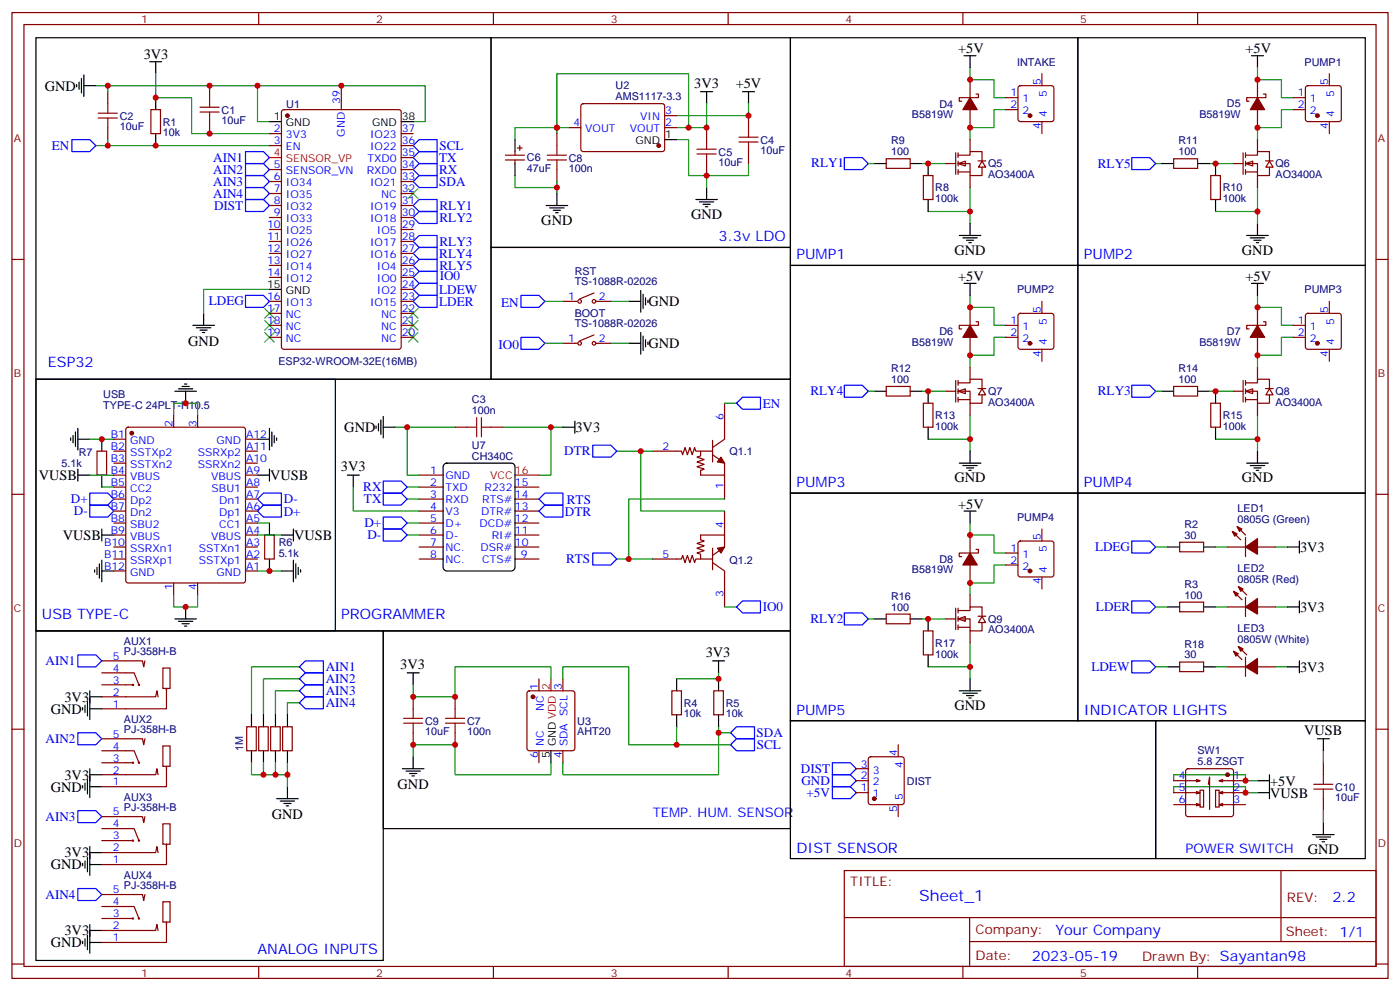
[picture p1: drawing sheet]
<svg xmlns="http://www.w3.org/2000/svg" width="412mm" height="292mm" viewBox="0 0 412 292" stroke-linecap="round" stroke-linejoin="round" font-family="sans-serif">
<g fill="none" stroke="#870000" stroke-width=".35">
<path d="M3.5 3.7h405.4v284.3h-405.4zM7.1 7.2h398.2v277.3h-398.2zM76.2 3.7v3.5M145.3 3.7v3.5M214.5 3.7v3.5M283.6 3.7v3.5M352.8 3.7v3.5M31.7 27v3.5M31.7 37.6v3.5M44.4 32.3h2.9v7h-2.9zM61.7 25.2v3.6M61.7 35.8v3.5"/>
<path d="M167.6 37.6h3.5M171.3 30.7l.5-.2 23.6 .1 .4 .6-.1 13-.6 .4h-23.6l-.4-.7v-12.7zM195.8 37.6h3.5M195.8 34h3.5M208.1 37.6v3.5M220.5 34v3.6M285.8 23.5v5.3M285.8 32.3v5.3M287.5 27.7h.7v1.1h-5.6v1h.7M370.4 23.5v5.3M370.4 32.3v5.3M372.2 27.7h.7v1.1h-5.7v1h.7"/>
<path d="M208.1 48.2v3.5M220.5 44.6v3.6M261.1 46.7h7v2.9h-7zM272 51.7h2.8v7h-2.8zM345.7 46.7h7.1v2.9h-7.1zM356.7 51.7h2.8v7h-2.8zM3.5 76.4h3.6M405.3 76.4h3.6M285.8 90.5v5.3M285.8 99.3v5.3M287.5 94.7h.7v1.1h-5.6v1h.7M370.4 90.5v5.3"/>
<path d="M370.4 99.3v5.3M372.2 94.7h.7v1.1h-5.7v1h.7M261.1 113.8h7v2.8h-7zM272 118.7h2.8v7.1h-2.8zM345.7 113.8h7.1v2.8h-7.1zM356.7 118.7h2.8v7.1h-2.8zM123.5 139.9h7M134.1 125.8h3.5M144.6 125.8h3.6M3.5 145.5h3.6M123.5 143.4h7M123.5 146.9h7"/>
<path d="M123.5 150.5h7M123.5 154h7M123.5 157.5h7M151.7 143.4h7M151.7 146.9h7M151.7 150.5h7M151.7 154h7M151.7 157.5h7M285.8 157.5v5.3M405.3 145.5h3.6M123.5 161h7M123.5 164.6h7"/>
<path d="M151.7 161h7M151.7 164.6h7M285.8 166.3v5.3M287.5 161.7h.7v1.1h-5.6v1.1h.7M261.1 180.8h7v2.8h-7zM272 185.7h2.8v7.1h-2.8zM3.5 214.7h3.6M405.3 214.7h3.6M248.7 256.3h156.6v28.2h-156.6zM377.3 256.3v20.9M248.7 270.1h156.5M285.6 277.2h119.6"/>
<path d="M285.6 270.1v14.2M3.5 283.8h3.6M76.2 284.5v3.5M145.3 284.5v3.5M214.5 284.5v3.5M283.6 284.5v3.5M352.8 284.5v3.5M405.3 283.8h3.6"/>
</g>
<g fill="none" stroke="#00f" stroke-width=".35">
<path d="M21.2 41.1h5.3l1.7 1.8-1.7 1.7h-5.3zM72.3 55.2h5.3l1.8 1.8-1.8 1.7h-5.3zM72.3 51.7h5.3l1.8 1.7-1.8 1.8h-5.3zM72.3 48.2h5.3l1.8 1.7-1.8 1.8h-5.3zM72.3 44.6h5.3l1.8 1.8-1.8 1.8h-5.3zM72.3 58.7h5.3l1.8 1.8-1.8 1.8h-5.3zM121.7 49.9l1.8-1.7h5.3v3.5h-5.3zM121.7 46.4l1.8-1.8h5.3v3.6h-5.3zM121.7 42.9l1.8-1.8h5.3v3.5h-5.3zM121.7 53.4l1.8-1.7h5.3v3.5h-5.3zM248.7 46.4h5.3l1.8 1.8-1.8 1.7h-5.3zM333.4 46.4h5.3l1.7 1.8-1.7 1.7h-5.3z"/>
<path d="M121.7 64l1.8-1.7h5.3v3.5h-5.3zM121.7 71.1l1.8-1.8h5.3v3.5h-5.3zM121.7 74.6l1.8-1.8h5.3v3.6h-5.3zM121.7 78.1l1.8-1.7h5.3v3.5h-5.3zM121.7 60.5l1.8-1.8h5.3v3.6h-5.3zM72.3 87h5.3l1.8 1.7-1.8 1.8h-5.3zM121.7 81.7l1.8-1.8h5.3v3.5h-5.3zM153.5 87h5.2l1.8 1.7-1.8 1.8h-5.2zM153.5 99.3h5.2l1.8 1.8-1.8 1.7h-5.2zM248.7 113.4h5.3l1.8 1.8-1.8 1.7h-5.3zM333.4 113.4h5.3l1.7 1.8-1.7 1.7h-5.3zM112.9 155.8h5.3l1.7 1.7-1.7 1.8h-5.3z"/>
<path d="M112.9 152.2h5.3l1.7 1.8-1.7 1.8h-5.3zM112.9 145.2h5.3l1.7 1.7-1.7 1.8h-5.3zM112.9 141.6h5.3l1.7 1.8-1.7 1.8h-5.3zM248.7 180.4h5.3l1.8 1.8-1.8 1.8h-5.3zM215.2 219.3l1.8-1.8h5.2v3.5h-5.2zM215.2 215.7l1.8-1.7h5.2v3.5h-5.2z"/>
</g>
<g fill="none" stroke="#000" stroke-width=".35">
<path d="M10.6 11.1h134v100.6h-134zM44.1 18.2h3.5M45.9 18.2v3.5M144.6 11.1h88.2v61.7h-88.2zM232.8 11.1h84.7v67h-84.7zM284 16.4h3.5M285.8 16.4v3.5M317.5 11.1h84.7v67h-84.7zM368.7 16.4h3.5M370.4 16.4v3.5M22.6 24.9v.7M23.3 24.2v2.1"/>
<path d="M24 23.1v4.2M24.7 25.2h3.5M24.7 22v6.4M45.9 28.8v3.5M45.9 39.3v3.6M206.4 27h3.5M208.1 27v3.5M218.7 27h3.5M220.5 27v3.5M195.8 41.1h3.5M205 58.7h6.3M206 59.4h4.3"/>
<path d="M208.1 55.2v3.5M257.5 48.2h3.6M268.1 48.2h3.5M273.4 48.2v3.5M273.4 58.7v3.6M342.2 48.2h3.5M352.8 48.2h3.5M358.1 48.2v3.5M358.1 58.7v3.6M144.6 72.8h88.2v38.9h-88.2zM207.1 60.1h2.1M207.8 60.9h.7"/>
<path d="M232.8 78.1h84.7v67.1h-84.7zM282.6 69.3h6.3M283.6 70h4.3M284.7 70.7h2.1M285.4 71.4h.7M285.8 65.8v3.5M317.5 78.1h84.7v67.1h-84.7zM367.2 69.3h6.4M368.3 70h4.2M369.4 70.7h2.1M370.1 71.4h.7M370.4 65.8v3.5"/>
<path d="M56.8 95.8h6.3M57.9 96.5h4.2M58.9 97.2h2.1M59.6 97.9h.7M60 92.3v3.5M185.2 88.7h3.5M188.7 85.5v6.4M188.7 97.9v6.3M189.4 86.6v4.2M189.4 99v4.2M190.1 87.7v2.1M190.9 88.4v.7"/>
<path d="M284 83.4h3.5M285.8 83.4v3.6M368.7 83.4h3.5M370.4 83.4v3.6M10.6 111.7h222.2v74h-222.2zM10.6 111.7h88.2v74h-88.2zM185.2 101.1h3.5M190.1 100v2.1M190.9 100.7v.7M257.5 115.2h3.6M268.1 115.2h3.5M273.4 115.2v3.5"/>
<path d="M342.2 115.2h3.5M352.8 115.2h3.5M358.1 115.2v3.5M110.8 125.4v.7M111.5 124.7v2.1M112.2 123.6v4.3M112.9 125.8h3.5M112.9 122.6v6.3M130.8 136.8l.8-.5h19l.9 .5 .2 .6v29.6l-.5 .9-.6 .2h-19l-.9-.5-.2-.6v-29.6zM165.8 125.8h3.5M169.3 124v3.5M273.4 125.8v3.5"/>
<path d="M282.6 136.3h6.3M283.6 137.1h4.3M284.7 137.8h2.1M285.4 138.5h.7M285.8 132.8v3.5M358.1 125.8v3.5M367.2 136.3h6.4M368.3 137.1h4.2M369.4 137.8h2.1M370.1 138.5h.7M370.4 132.8v3.5M232.8 145.2h84.7v67h-84.7z"/>
<path d="M284 150.5h3.5M285.8 150.5v3.5M317.5 145.2h84.7v67h-84.7zM257.5 182.2h3.6M268.1 182.2h3.5M273.4 182.2v3.5M273.4 192.8v3.5M285.8 199.8v3.6M282.6 203.4h6.3M283.6 204.1h4.3M284.7 204.8h2.1M285.4 205.5h.7"/>
<path d="M340.4 212.2h61.8v40.6h-61.8z"/>
</g>
<g fill="none" stroke="#008700" stroke-width=".35">
<path d="M285.8 19.9v3.6h7v5.3h3.5M370.4 19.9v3.6h7.1v5.3h3.5M28.2 25.2h3.5M31.7 27v-1.8h44.1v10.6h3.6M45.9 21.7v7.1h10.5v10.5h23M75.8 25.2h49.4v10.6h-3.5M202.8 37.6v-15.9h-38.8v17.6M208.1 30.5v7.1h-8.8M220.5 30.5v3.5h-21.2M296.3 32.3h-3.5v5.3h-7v3.5M381 32.3h-3.5v5.3h-7.1v3.5M28.2 42.9h3.5"/>
<path d="M31.7 41.1v1.8h47.7M199.3 41.1h3.5v10.6h17.7v-3.5M208.1 51.7v3.5M255.8 48.2h1.7M271.6 48.2h7.1M285.8 55.2v7.1h-12.4M340.4 48.2h1.8M356.3 48.2h7.1M370.4 55.2v7.1h-12.3M285.8 62.3v3.5M370.4 62.3v3.5M79.4 85.2h-19.4v7.1"/>
<path d="M285.8 87v3.5h7v5.3h3.5M296.3 99.3h-3.5v5.3h-7v3.5M370.4 87v3.5h7.1v5.3h3.5M381 99.3h-3.5v5.3h-7.1v3.5M255.8 115.2h1.7M271.6 115.2h7.1M340.4 115.2h1.8M356.3 115.2h7.1M116.4 125.8h3.5M134.1 125.8h-14.2v14.1h3.6M148.2 125.8h17.6M162.3 125.8v14.1h-3.6"/>
<path d="M285.8 122.2v7.1h-12.4M285.8 129.3v3.5M370.4 122.2v7.1h-12.3M370.4 129.3v3.5M119.9 143.4h3.6M119.9 146.9h3.6M119.9 154h3.6M119.9 157.5h3.6M285.8 154v3.5h7v5.3h3.5M296.3 166.3h-3.5v5.3h-7v3.6M255.8 182.2h1.7M271.6 182.2h7.1"/>
<path d="M285.8 189.3v7h-12.4M285.8 196.3v3.5"/>
</g>
<g fill="none" stroke="#3c3" stroke-width=".35">
<path d="M120.3 55.6l2.8 2.8M123.1 55.6l-2.8 2.8M78 90.8l2.8 2.9M78 94.4l2.8 2.8M78 97.9l2.8 2.8M80.8 90.8l-2.8 2.9M80.8 94.4l-2.8 2.8M80.8 97.9l-2.8 2.8M120.3 97.9l2.8 2.8M120.3 94.4l2.8 2.8M120.3 90.8l2.8 2.9M123.1 97.9l-2.8 2.8"/>
<path d="M123.1 94.4l-2.8 2.8M123.1 90.8l-2.8 2.9"/>
</g>
<g fill="none" stroke="#a10000" stroke-width=".35">
<path d="M28.9 34.7h5.7M28.9 33.3h5.7M31.7 30.5v2.8M31.7 34.7v2.9M58.9 33h5.7M58.9 31.6h5.7M61.7 28.8v2.8M61.7 33v2.8M220.5 37.6v2.8M205.3 43.9h5.7M205.3 45.3h5.7M208.1 41.1v2.8"/>
<path d="M208.1 45.3v2.9M217.7 40.4h5.6M217.7 41.8h5.6M220.5 41.8v2.8M137.6 125.8h2.8M140.4 122.9v5.7M141.8 122.9v5.7M141.8 125.8h2.8"/>
</g>
<path d="M151.7 139.9h7" fill="none" stroke="#f00" stroke-width=".35"/>
<g fill="#870000" stroke="#870000" stroke-width=".35">
<path d="M285.8 28.8l2.1 3.5h-4.3z"/>
<path d="M370.4 28.8l2.1 3.5h-4.2z"/>
<path d="M285.8 95.8l2.1 3.5h-4.3z"/>
<path d="M370.4 95.8l2.1 3.5h-4.2z"/>
<path d="M285.8 162.8l2.1 3.5h-4.3z"/>
<circle cx="194" cy="42.9" r=".53"/>
</g>
<path d="M282.2 48.2l2.1-.8v1.5z" fill="#fff" stroke="#870000" stroke-width=".35"/>
<path d="M278.7 48.2h2.8M281.5 45v6.3M282.2 45.7h3.6v-1.1h3.5v2.8M282.2 48.2h3.6v3.5h3.5v-2.5M282.2 50.6h3.6M282.2 45v1.4M282.2 47.4v1.5M282.2 49.9v1.4M285.8 41.1v3.5M285.8 51.7v3.5M288.1 47.4h2.3M289.3 47.4l1 1.8h-2.1z" fill="none" stroke="#870000" stroke-width=".35"/>
<path d="M366.9 48.2l2.1-.8v1.5z" fill="#fff" stroke="#870000" stroke-width=".35"/>
<path d="M363.4 48.2h2.8M366.2 45v6.3M366.9 45.7h3.5v-1.1h3.5v2.8M366.9 48.2h3.5v3.5h3.5v-2.5M366.9 50.6h3.5M366.9 45v1.4M366.9 47.4v1.5M366.9 49.9v1.4M370.4 41.1v3.5M370.4 51.7v3.5M372.8 47.4h2.2M373.9 47.4l1.1 1.8h-2.1z" fill="none" stroke="#870000" stroke-width=".35"/>
<path d="M282.2 115.2l2.1-.7v1.4z" fill="#fff" stroke="#870000" stroke-width=".35"/>
<path d="M278.7 115.2h2.8M281.5 112v6.4M282.2 112.7h3.6v-1h3.5v2.8M282.2 115.2h3.6v3.5h3.5v-2.5M282.2 117.7h3.6M282.2 112v1.4M282.2 114.5v1.4M282.2 116.9v1.5M285.8 108.1v3.6M285.8 118.7v3.5M288.1 114.4h2.3M289.3 114.5l1 1.7h-2.1z" fill="none" stroke="#870000" stroke-width=".35"/>
<path d="M366.9 115.2l2.1-.7v1.4z" fill="#fff" stroke="#870000" stroke-width=".35"/>
<path d="M363.4 115.2h2.8M366.2 112v6.4M366.9 112.7h3.5v-1h3.5v2.8M366.9 115.2h3.5v3.5h3.5v-2.5M366.9 117.7h3.5M366.9 112v1.4M366.9 114.5v1.4M366.9 116.9v1.5M370.4 108.1v3.6M370.4 118.7v3.5M372.8 114.4h2.2M373.9 114.5l1.1 1.7h-2.1z" fill="none" stroke="#870000" stroke-width=".35"/>
<path d="M282.2 182.2l2.1-.7v1.4z" fill="#fff" stroke="#870000" stroke-width=".35"/>
<g fill="none" stroke="#870000" stroke-width=".35">
<path d="M79.4 39.3h3.5M83.1 32.5l.5-.2h33.9l.6 .4 .1 69.4-.5 .7h-34.1l-.6-.4-.1-69.4zM100.5 25.2v7.1M118.2 39.3h3.5M164 39.3v3.6M296.3 28.8h3.6M296.3 32.3h3.6M300.1 25.4l.5-.2h9.1l.5 .2 .2 .5v9.2l-.2 .5-.5 .2h-9.1l-.5-.2-.2-.5v-9.2zM306.9 21.7v3.5M306.9 35.8v3.5M381 28.8h3.5M381 32.3h3.5"/>
<path d="M384.8 25.4l.4-.2h9.2l.5 .2 .2 .5v9.2l-.2 .5-.5 .2h-9.2l-.5-.2-.2-.5v-9.2zM391.6 21.7v3.5M391.6 35.8v3.5M79.4 42.9h3.5M79.4 49.9h3.5M79.4 53.4h3.5M79.4 57h3.5M118.2 42.9h3.5M118.2 46.4h3.5M118.2 49.9h3.5M118.2 53.4h3.5M118.2 57h3.5"/>
<path d="M148.9 45.7h5.6M148.9 47.1h5.6M151.7 44.6v1.1M151.7 47.1v1.1M152.4 43.6h1.4M153.1 42.9v1.4M164 49.9v3.5M79.4 60.5h3.5M79.4 64h3.5M79.4 67.6h3.5M79.4 71.1h3.5M79.4 74.6h3.5"/>
<path d="M79.4 78.1h3.5M118.2 60.5h3.5M118.2 64h3.5M118.2 67.6h3.5M118.2 71.1h3.5M118.2 74.6h3.5M118.2 78.1h3.5M79.4 95.8h3.5M79.4 99.3h3.5M79.4 81.7h3.5M79.4 88.7h3.5M79.4 92.3h3.5"/>
<path d="M118.2 95.8h3.5M118.2 99.3h3.5M118.2 81.7h3.5M118.2 85.2h3.5M118.2 88.7h3.5M118.2 92.3h3.5M165.8 88.7h4.2M175 86.3l-4.3 1.7M175 98.6l-4.3 1.8M175.7 88.7h4.2M296.3 95.8h3.6M296.3 99.3h3.6"/>
<path d="M300.1 92.5l.5-.2h9.1l.5 .2 .2 .5v9.1l-.2 .5-.5 .2h-9.1l-.5-.2-.2-.5v-9.1zM306.9 88.7v3.6M381 95.8h3.5M381 99.3h3.5M384.8 92.5l.4-.2h9.2l.5 .2 .2 .5v9.1l-.2 .5-.5 .2h-9.2l-.5-.2-.2-.5v-9.1zM391.6 88.7v3.6M165.8 101.1h4.2M175.7 101.1h4.2M213.4 118.7v10.6l-3.5 2.5M306.9 102.8v3.6M391.6 102.8v3.6M28.6 132.8h2.8v7.1h-2.8z"/>
<path d="M33.5 132.8h3.5M33.5 129.3h3.5M33.5 136.3h3.5M33.5 139.9h3.5M37.3 126l.4-.2h33.9l.5 .2 .2 .5v44.4l-.2 .5-.5 .2h-33.9l-.5-.2-.2-.5v-44.4zM51.2 122.2v3.6M58.2 122.2v3.6M72.3 132.8h3.5M72.3 129.3h3.5M72.3 136.3h3.5M72.3 139.9h3.5M192.3 132.8h8.4l.4 1.1 .7-2.1 .7 2.1 .7-2.1 .7 2.1 .7-2.1 .4 1h4.9"/>
<path d="M206.4 132.8v1.4l-1.1 .4 2.1 .7-2.1 .7 2.1 .7-2.1 .7 2.1 .7-1 .4v1.4h7v-3.6l-3.5-2.4M209.9 129.6v6.4M213.4 139.9v7M33.5 143.4h3.5M33.5 146.9h3.5M33.5 150.5h3.5M33.5 154h3.5M33.5 157.5h3.5M72.3 143.4h3.5M72.3 146.9h3.5M72.3 150.5h3.5M72.3 154h3.5"/>
<path d="M72.3 157.5h3.5M78 157.5h2.8v7.1h-2.8zM213.4 150.5v7M300.1 159.5l.5-.2h9.1l.5 .2 .2 .5v9.2l-.2 .5-.5 .2h-9.1l-.5-.3-.2-.4v-9.2zM306.9 155.8v3.5M347.5 159.6h7v2.9h-7zM363 156.5l2.5 2.4M364.4 155l2.5 2.5M366.9 158.2v5.7M33.5 164.6h3.5M33.5 161h3.5M33.5 168.1h3.5"/>
<path d="M51.2 171.6v3.6M58.2 171.6v3.6M72.3 164.6h3.5M72.3 161h3.5M72.3 168.1h3.5M192.3 164.6h8.4l.4-1.1 .7 2.1 .7-2.1 .7 2.1 .7-2.1 .7 2.1 .4-1h4.9M209.9 165.6l3.5 2.5v10.6M209.9 163.5l3.5-2.5v-3.5h-7v1.4l1 .4-2.1 .7 2.1 .7-2.1 .7 2.1 .7-2.1 .7 1.1 .4v1.4M209.9 161.4v6.3M281.5 179v6.4M282.2 179.7h3.6v-1h3.5v2.8M282.2 179v1.4"/>
<path d="M285.8 175.2v3.5M296.3 162.8h3.6M296.3 166.3h3.6M306.9 169.9v3.5M347.5 177.3h7v2.8h-7zM361.6 161h5.3M361.6 178.7h5.3M363.4 174.1l2.4 2.5M364.8 172.7l2.4 2.5M366.9 175.9v5.6M370.4 161h5.3M370.4 178.7h5.3"/>
<path d="M30 198.1h9.5l1.4 3.5M30 194.6h12l.3 1.7 .4-1.7M48 196.7h2.1v6h-2.1zM158.7 199.8v3.6M165.8 199.8v3.6M278.7 182.2h2.8M282.2 182.2h3.6v3.5h3.5v-2.4M282.2 184.7h3.6M282.2 181.5v1.4M282.2 184v1.4M285.8 185.7v3.6M288.1 181.4h2.3"/>
<path d="M289.3 181.5l1 1.8h-2.1zM347.5 194.9h7v2.8h-7zM361.6 196.3h5.3M363.4 191.7l2.4 2.5M364.8 190.3l2.4 2.5M366.9 193.5v5.6M370.4 196.3h5.3M30 201.6h9.2M30 205.1h15.9l.3-1.7 .4 1.7M30 217.5h12l.3 1.8 .4-1.8M48 219.6h2.1v6h-2.1zM49 203.4v-.7v6h-19"/>
<path d="M72.7 214h2.8v7h-2.8zM76.2 214h2.8v7h-2.8zM79.7 214h2.8v7h-2.8zM83.3 214h2.8v7h-2.8zM121.7 205.1v3.6M121.7 215.7v3.6M134.1 205.1v3.6M134.1 215.7v3.6M155.5 203.6l.4-.2h12.7l.5 .2 .2 .5v16.2l-.2 .5-.5 .2h-12.7l-.5-.2-.2-.5v-16.2zM197.9 203.4h2.8v7h-2.8zM210.3 203.4h2.8v7h-2.8zM264.6 219.3v3.5"/>
<path d="M30 221h9.5l1.4 3.5M30 224.5h9.2M30 228.1h15.9l.3-1.8 .4 1.8M49 226.3v-.7v6h-19M158.7 221v3.5M165.8 221v3.5M252.2 233.4h3.6M252.2 229.8h3.6M252.2 226.3h3.6M256 223l.5-.2h9.1l.5 .2 .2 .5v12.7l-.2 .5-.5 .2h-9.1l-.5-.2-.2-.5v-12.7zM264.6 236.9v3.5M345.7 229.8h7.8l-1.1 .4"/>
<path d="M345.7 233.4h7.8l-1.1 .3M345.7 236.9h7.8l-1.1 .3M349.5 226.5l.5-.2h12.7l.5 .2 .2 .5v12.7l-.3 .5-.4 .2h-12.7l-.5-.2-.3-.5v-12.7zM352.4 229.5l1.1 .3M352.4 233l1.1 .4M352.4 236.5l1.1 .4M353.5 232.7h1v4.9h-1zM356 230.9l.3-2.1v9.5M358.1 232.7h1v4.9h-1zM360.2 229.5l-1.1 .3M360.2 233l-1.1 .4M360.2 236.5l-1.1 .4"/>
<path d="M366.9 229.8h-7.8l1.1 .4M366.9 233.4h-7.8l1.1 .3M366.9 236.9h-7.8l1.1 .3M389.8 224.5v3.6M389.8 235.1v3.6M30 243.9h9.5l1.4 3.6M30 247.5h9.2M30 251h15.9l.3-1.8 .4 1.8M30 240.4h12l.3 1.8 .4-1.8M48 242.5h2.1v6h-2.1zM49 249.2v-.7v6h-19M30 266.9h9.5l1.4 3.5"/>
<path d="M30 270.4h9.2M30 273.9h15.9l.3-1.7 .4 1.7M30 263.3h12l.3 1.8 .4-1.8M48 265.5h2.1v6h-2.1zM49 272.2v-.7v6h-19"/>
<circle cx="170.7" cy="88.7" r=".53"/>
<circle cx="175" cy="88.7" r=".53"/>
<circle cx="170.7" cy="101.1" r=".53"/>
<circle cx="175" cy="101.1" r=".53"/>
<circle cx="39.2" cy="201.6" r=".18"/>
<circle cx="40.9" cy="201.6" r=".18"/>
<circle cx="39.2" cy="224.5" r=".18"/>
<circle cx="40.9" cy="224.5" r=".18"/>
<circle cx="39.2" cy="247.5" r=".18"/>
<circle cx="40.9" cy="247.5" r=".18"/>
<circle cx="39.2" cy="270.4" r=".18"/>
<circle cx="40.9" cy="270.4" r=".18"/>
</g>
<g fill="#870000" stroke="#870000" stroke-width=".35">
<path d="M211.3 161.4l2.1-.4-1 1.8z"/>
<path d="M212.4 134.6l1 1.7-2.1-.3z"/>
<path d="M363 156.5l1.4 .7-.7 .7z"/>
<path d="M364.4 155l1.4 .8-.7 .7z"/>
<path d="M366.9 161l3.5-2.4v4.6z"/>
<path d="M363.4 174.1l1.4 .7-.7 .7z"/>
<path d="M364.8 172.7l1.4 .7-.7 .7z"/>
<path d="M366.9 178.7l3.5-2.5v4.6z"/>
<path d="M363.4 191.7l1.4 .7-.7 .7z"/>
<path d="M364.8 190.3l1.4 .7-.7 .7z"/>
<path d="M366.9 196.3l3.5-2.4v4.5z"/>
<circle cx="303.4" cy="34" r=".53"/>
<circle cx="388.1" cy="34" r=".53"/>
<circle cx="303.4" cy="101.1" r=".53"/>
<circle cx="388.1" cy="101.1" r=".53"/>
<circle cx="303.4" cy="168.1" r=".53"/>
<circle cx="257.5" cy="235.1" r=".53"/>
<circle cx="361.6" cy="228.1" r=".53"/>
<circle cx="38.8" cy="127.5" r=".53"/>
<circle cx="84.7" cy="34" r=".53"/>
<circle cx="157" cy="205.1" r=".53"/>
</g>
<g fill="none" stroke="#000" stroke-width=".35">
<path d="M79.4 35.8h3.5M118.2 35.8h3.5M151.7 41.1v3.5M151.7 48.2v3.5M164 57v3.5M160.9 60.5h6.3M161.9 61.2h4.3M163 61.9h2.1M163.7 62.6h.7M79.4 85.2h3.5M51.5 115.2h6.4M52.6 114.5h4.2"/>
<path d="M53.6 113.8h2.1M54.3 113.1h.7M54.7 115.2v3.5M20.8 128.9v.7M21.5 128.2v2.2M22.2 127.2v4.2M22.9 139.9h3.6M22.9 126.1v6.4M22.9 138.1v3.5M22.9 129.3h3.6M30 129.3v3.5M30 139.9v3.5"/>
<path d="M75.8 139.9h3.6M75.8 129.3h3.6M79.4 126.1v6.4M79.4 138.1v3.5M80.1 127.2v4.2M80.8 128.2v2.2M81.5 128.9v.7M102.3 139.9h3.5M104.1 139.9v3.5M30 155.8v3.5M30 157.5h3.5M79.4 154v3.5"/>
<path d="M82.9 157.5h3.5M86.4 155.8v3.5M382.8 159.3v3.5M27.9 167.7v.8M28.6 167v2.2M29.3 166v4.2M30 164.9v6.4M30 168.1h3.5M54.7 178.7v3.5M79.4 164.6v3.5M82.9 168.1h3.5M86.4 164.9v6.4"/>
<path d="M87.1 166v4.2M87.8 167v2.2M88.5 167.7v.8M344 161h3.5M344 178.7h3.5M354.5 161h3.6M354.5 178.7h3.6M379.2 161h3.6M379.2 178.7h3.6M382.8 176.9v3.5M10.6 185.7h102.3v97.1h-102.3zM51.5 182.2h6.4"/>
<path d="M52.6 182.9h4.2M53.6 183.6h2.1M54.3 184.3h.7M112.9 185.7h119.9v58.2h-119.9zM119.9 198.1h3.6M121.7 198.1v3.5M199.3 199.8v3.6M209.9 194.6h3.5M211.7 194.6v3.5M211.7 199.8v3.6M344 196.3h3.5M354.5 196.3h3.6"/>
<path d="M379.2 196.3h3.6M382.8 194.6v3.5M24.3 208.3v.7M25 207.6v2.1M25.8 206.6v4.2M26.5 208.7h3.5M26.5 203.4v8.4M26.5 205.1h3.5M74.1 210.4v3.6M77.6 210.4v3.6M81.1 210.4v3.6M84.7 210.4v3.6"/>
<path d="M199.3 210.4v3.6M211.7 210.4v3.6M232.8 212.2h107.6v40.6h-107.6zM388.1 217.5h3.5M389.8 217.5v3.5M24.3 231.2v.8M25 230.5v2.2M25.8 229.5v4.2M26.5 226.3v8.5M26.5 228.1h3.5M26.5 231.6h3.5M74.1 221v3.5"/>
<path d="M77.6 221v3.5M81.1 221v3.5M81.5 235.1h6.3M82.5 235.8h4.3M83.6 236.5h2.1M84.3 237.2h.7M84.7 221v3.5M84.7 231.6v3.5M118.5 226.3h6.4M119.6 227h4.2M120.6 227.7h2.2M121.4 228.4h.7"/>
<path d="M121.7 222.8v3.5M162.3 221v3.5M370.4 229.8h3.5M370.4 233.4h3.5M373.9 228.1v7M24.3 254.2v.7M25 253.5v2.1M25.8 252.4v4.2M26.5 249.2v8.5M26.5 251h3.5M26.5 254.5h3.5M386.6 245.7h6.4"/>
<path d="M387.7 246.4h4.2M388.8 247.1h2.1M389.5 247.8h.7M389.8 242.2v3.5M24.3 277.1v.7M25 276.4v2.1M25.8 275.3v4.3M26.5 272.2v8.4M26.5 273.9h3.5M26.5 277.5h3.5"/>
</g>
<g fill="none" stroke="#008700" stroke-width=".35">
<path d="M167.6 37.6h-15.9v3.5M151.7 51.7v3.5h12.3v-1.8M164 55.2v1.8M160.5 88.7h5.3M179.9 88.7h5.3M160.5 101.1h5.3M179.9 101.1h5.3M213.4 118.7h3.6M26.5 129.3h7M26.5 139.9h7M51.2 122.2v-3.5h7v3.5M181.7 132.8h7"/>
<path d="M192.3 132.8h-3.6v17.7h24.7M30 143.4h3.5M75.8 157.5h7.1M75.8 154h3.6M104.1 143.4v7.1h19.4M213.4 146.9h-28.2v17.7h7.1M51.2 175.2v3.5h7v-3.5M75.8 168.1h7.1M181.7 164.6h3.5M213.4 178.7h3.6M340.4 178.7h3.6M340.4 161h3.6"/>
<path d="M358.1 178.7h3.5M358.1 161h3.5M375.7 178.7h3.5M375.7 161h3.5M88.2 196.3h-14.1v14.1M88.2 199.8h-10.6v10.6M162.3 199.8v-3.5h-28.2v8.8h-12.4v-3.5M165.8 199.8v-3.5h19.4v23h14.1M211.7 198.1v1.7h-12.4M340.4 196.3h3.6M358.1 196.3h3.5M375.7 196.3h3.5"/>
<path d="M88.2 203.4h-7.1v7M88.2 206.9h-3.5v3.5M199.3 214v5.3h15.9M211.7 214v1.7M215.2 215.7h-3.5v12.4h-45.9v-3.6M74.1 224.5v3.6h3.5v-3.6M81.1 224.5v3.6h-3.5M84.7 224.5v3.6h-3.6M84.7 228.1v3.5M121.7 222.8v-3.5h12.4v8.8h28.2v-3.6M345.7 229.8v-1.7h21.2v1.7h3.5M345.7 233.4v-1.8h21.2v1.8h3.5"/>
<path d="M389.8 221v3.5M389.8 238.7v3.5"/>
</g>
<g fill="none" stroke="#a10000" stroke-width=".35">
<path d="M161.2 45.7h5.7M161.2 47.1h5.7M164 42.9v2.8M164 47.1v2.8M118.9 211.5h5.6M118.9 212.9h5.6M121.7 208.7v2.8M121.7 212.9v2.8M131.2 211.5h5.7M131.2 212.9h5.7M134.1 208.7v2.8M134.1 212.9v2.8"/>
<path d="M387 230.9h5.6M387 232.3h5.6M389.8 228.1v2.8M389.8 232.3v2.8"/>
</g>
<g fill="none" stroke="#00f" stroke-width=".35">
<path d="M121.7 85.2l1.8-1.8h5.3v3.6h-5.3zM123.5 87h5.3v3.5h-5.3l-1.8-1.8zM217 118.7l1.7-1.8h5.3v3.6h-5.3zM174.6 131.1h5.3l1.8 1.7-1.8 1.8h-5.3zM26.5 145.2h5.2l1.8 1.7-1.8 1.8h-5.2zM26.5 148.7h5.2l1.8 1.8-1.8 1.7h-5.2zM75.8 150.5l1.8-1.8h5.3v3.5h-5.3zM75.8 146.9l1.8-1.7h5.3v3.5h-5.3zM158.7 146.9l1.8-1.7h5.3v3.5h-5.3zM158.7 150.5l1.8-1.8h5.3v3.5h-5.3zM333.4 159.3h5.3l1.7 1.7-1.7 1.8h-5.3zM174.6 162.8h5.3l1.8 1.8-1.8 1.7h-5.3z"/>
<path d="M217 178.7l1.7-1.8h5.3v3.5h-5.3zM333.4 176.9h5.3l1.7 1.8-1.7 1.7h-5.3zM22.9 192.8h5.3l1.8 1.8-1.8 1.7h-5.3zM88.2 196.3l1.8-1.7h5.2v3.5h-5.2zM88.2 199.8l1.8-1.7h5.2v3.5h-5.2zM333.4 194.6h5.3l1.7 1.7-1.7 1.8h-5.3zM22.9 215.7h5.3l1.8 1.8-1.8 1.8h-5.3zM88.2 203.4l1.8-1.8h5.2v3.5h-5.2zM88.2 206.9l1.8-1.8h5.2v3.6h-5.2zM22.9 238.7h5.3l1.8 1.7-1.8 1.8h-5.3zM245.2 231.6h5.3l1.7 1.8-1.7 1.7h-5.3zM245.2 228.1h5.3l1.7 1.7-1.7 1.8h-5.3z"/>
<path d="M245.2 224.5h5.3l1.7 1.8-1.7 1.8h-5.3zM22.9 261.6h5.3l1.8 1.7-1.8 1.8h-5.3z"/>
</g>
<path d="M79.4 46.4h3.5M162.3 199.8v3.6" fill="none" stroke="#f00" stroke-width=".35"/>
<g fill="#c00">
<circle cx="75.8" cy="25.2" r=".88"/>
<circle cx="61.7" cy="25.2" r=".88"/>
<circle cx="61.7" cy="39.3" r=".88"/>
<circle cx="31.8" cy="42.9" r=".88"/>
<circle cx="31.8" cy="25.2" r=".88"/>
<circle cx="162.3" cy="125.8" r=".88"/>
<circle cx="202.8" cy="37.6" r=".88"/>
<circle cx="220.5" cy="34" r=".88"/>
<circle cx="208.1" cy="37.6" r=".88"/>
<circle cx="208.1" cy="51.7" r=".88"/>
<circle cx="119.9" cy="125.8" r=".88"/>
<circle cx="285.8" cy="62.3" r=".88"/>
<circle cx="45.9" cy="42.9" r=".88"/>
<circle cx="45.9" cy="28.8" r=".88"/>
<circle cx="285.8" cy="37.6" r=".88"/>
<circle cx="285.8" cy="23.5" r=".88"/>
<circle cx="273.4" cy="48.2" r=".88"/>
<circle cx="358.1" cy="48.2" r=".88"/>
<circle cx="370.4" cy="23.5" r=".88"/>
<circle cx="370.4" cy="37.6" r=".88"/>
<circle cx="370.4" cy="62.3" r=".88"/>
<circle cx="285.8" cy="129.3" r=".88"/>
<circle cx="285.8" cy="104.6" r=".88"/>
<circle cx="285.8" cy="90.5" r=".88"/>
<circle cx="273.4" cy="115.2" r=".88"/>
<circle cx="370.4" cy="129.3" r=".88"/>
<circle cx="370.4" cy="104.6" r=".88"/>
<circle cx="370.4" cy="90.5" r=".88"/>
<circle cx="358.1" cy="115.2" r=".88"/>
<circle cx="285.8" cy="196.3" r=".88"/>
<circle cx="285.8" cy="171.6" r=".88"/>
<circle cx="285.8" cy="157.5" r=".88"/>
<circle cx="273.4" cy="182.2" r=".88"/>
<circle cx="164" cy="37.6" r=".88"/>
<circle cx="121.7" cy="219.3" r=".88"/>
<circle cx="121.7" cy="205.1" r=".88"/>
<circle cx="188.7" cy="132.8" r=".88"/>
<circle cx="185.2" cy="164.6" r=".88"/>
<circle cx="164" cy="55.2" r=".88"/>
<circle cx="366.9" cy="229.8" r=".88"/>
<circle cx="366.9" cy="233.4" r=".88"/>
<circle cx="30" cy="129.3" r=".88"/>
<circle cx="79.4" cy="168.1" r=".88"/>
<circle cx="77.6" cy="228.1" r=".88"/>
<circle cx="81.1" cy="228.1" r=".88"/>
<circle cx="84.7" cy="228.1" r=".88"/>
<circle cx="54.7" cy="118.7" r=".88"/>
<circle cx="54.7" cy="178.7" r=".88"/>
<circle cx="100.5" cy="25.2" r=".88"/>
<circle cx="211.7" cy="199.8" r=".88"/>
<circle cx="134.1" cy="205.1" r=".88"/>
<circle cx="134.1" cy="219.3" r=".88"/>
<circle cx="199.3" cy="219.3" r=".88"/>
<circle cx="211.7" cy="215.7" r=".88"/>
</g>
<text font-size="4.6" fill="#00f" x="270.8" y="265.3">Sheet_1</text>
<g font-size="4.2">
<text x="42.3" y="17.5">3V3</text>
<text x="282.2" y="15.7">+5V</text>
<text x="366.9" y="15.7">+5V</text>
<text x="13.2" y="26.7">GND</text>
<text x="204.5" y="25.9">3V3</text>
<text x="216.7" y="25.9">+5V</text>
<text x="203.6" y="64.4">GND</text>
<text x="159.5" y="66.1">GND</text>
<text x="281.2" y="75">GND</text>
<text x="365.8" y="75">GND</text>
<text x="282.2" y="82.7">+5V</text>
<text x="366.9" y="82.7">+5V</text>
<text x="191" y="90.2">GND</text>
<text x="55.4" y="101.9">GND</text>
<text x="191" y="102.5">GND</text>
<text x="101.4" y="127.2">GND</text>
<text x="169.5" y="127.2">3V3</text>
<text x="11.5" y="141.3">VUSB</text>
<text x="79.6" y="141.3">VUSB</text>
<text x="100.4" y="138.8">3V3</text>
<text x="281.2" y="142">GND</text>
<text x="365.8" y="142">GND</text>
<text x="282.2" y="149.8">+5V</text>
<text x="18.5" y="159">VUSB</text>
<text x="86.6" y="159">VUSB</text>
<text x="382.9" y="162.5">3V3</text>
<text x="382.9" y="180.1">3V3</text>
<text x="117.9" y="197">3V3</text>
<text x="207.9" y="193.5">3V3</text>
<text x="382.9" y="197.8">3V3</text>
<text x="19" y="206.6">3V3</text>
<text x="281.2" y="209">GND</text>
<text x="15" y="210.1">GND</text>
<text x="384.2" y="216.4">VUSB</text>
<text x="15" y="233">GND</text>
<text x="19" y="229.5">3V3</text>
<text x="117.1" y="232.4">GND</text>
<text x="374.1" y="231.3">+5V</text>
<text x="374.1" y="234.8">VUSB</text>
<text x="80.1" y="241.2">GND</text>
<text x="385.2" y="251.4">GND</text>
<text x="15" y="256">GND</text>
<text x="19" y="252.4">3V3</text>
<text x="19" y="275.4">3V3</text>
<text x="15" y="278.9">GND</text>
</g>
<g font-size="4.2" fill="#00f">
<text x="211.7" y="71.1">3.3v LDO</text>
<text x="234.6" y="76.4">PUMP1</text>
<text x="319.3" y="76.4">PUMP2</text>
<text x="14.1" y="108.1">ESP32</text>
<text x="234.6" y="143.4">PUMP3</text>
<text x="319.3" y="143.4">PUMP4</text>
<text x="12.3" y="182.2">USB TYPE-C</text>
<text x="100.5" y="182.2">PROGRAMMER</text>
<text x="234.6" y="210.4">PUMP5</text>
<text x="319.3" y="210.4">INDICATOR LIGHTS</text>
<text x="234.6" y="251">DIST SENSOR</text>
<text x="392.5" y="265.6">2.2</text>
<text x="310.9" y="275.1">Your Company</text>
<text x="75.8" y="281">ANALOG INPUTS</text>
<text x="304" y="282.9">2023-05-19</text>
</g>
<g font-size="3.9" fill="#00f">
<text x="15.3" y="44.1">EN</text>
<text x="62.8" y="47.6">AIN1</text>
<text x="129.4" y="47.6">TX</text>
<text x="129.4" y="44.1">SCL</text>
<text x="62.8" y="51.2">AIN2</text>
<text x="129.4" y="51.1">RX</text>
<text x="239" y="49.3">RLY1</text>
<text x="323.4" y="49.4">RLY5</text>
<text x="62.8" y="58.2">AIN4</text>
<text x="62.8" y="54.7">AIN3</text>
<text x="129.4" y="54.7">SDA</text>
<text x="63" y="61.8">DIST</text>
<text x="129.5" y="65.3">RLY2</text>
<text x="129.5" y="61.8">RLY1</text>
<text x="129.4" y="75.8">RLY4</text>
<text x="129.5" y="72.3">RLY3</text>
<text x="129.5" y="79.4">RLY5</text>
<text x="129.5" y="82.5">IO0</text>
<text x="61.5" y="89.9">LDEG</text>
<text x="129.4" y="86.6">LDEW</text>
<text x="129.4" y="90">LDER</text>
<text x="147.6" y="90.3">EN</text>
<text x="146.8" y="102.8">IO0</text>
<text x="238.7" y="116.4">RLY4</text>
<text x="323.4" y="116.4">RLY3</text>
<text x="224.7" y="120.1">EN</text>
<text x="166.2" y="134.1">DTR</text>
<text x="20.9" y="148.1">D+</text>
<text x="83.6" y="148.2">D-</text>
<text x="107" y="144.7">RX</text>
<text x="107.2" y="148.2">TX</text>
<text x="167" y="148.4">RTS</text>
<text x="21.8" y="151.7">D-</text>
<text x="83.6" y="151.8">D+</text>
<text x="107.3" y="155.2">D+</text>
<text x="166.4" y="151.8">DTR</text>
<text x="108.2" y="158.8">D-</text>
<text x="166.8" y="165.7">RTS</text>
<text x="322.6" y="162.2">LDEG</text>
<text x="224.7" y="179.9">IO0</text>
<text x="322.8" y="179.9">LDER</text>
<text x="238.7" y="183.5">RLY2</text>
<text x="13.4" y="195.8">AIN1</text>
<text x="96" y="197.6">AIN1</text>
<text x="321.5" y="197.6">LDEW</text>
<text x="96" y="201.1">AIN2</text>
<text x="96" y="204.7">AIN3</text>
<text x="96" y="208.2">AIN4</text>
<text x="13.4" y="218.7">AIN2</text>
<text x="222.8" y="216.9">SDA</text>
<text x="222.9" y="220.5">SCL</text>
<text x="235.9" y="227.5">DIST</text>
<text x="236.1" y="231.1">GND</text>
<text x="237.6" y="234.6">+5V</text>
<text x="13.4" y="241.7">AIN3</text>
<text x="192.3" y="240.4">TEMP. HUM. SENSOR</text>
<text x="349.2" y="251">POWER SWITCH</text>
<text x="13.4" y="264.6">AIN4</text>
</g>
<g font-size="3.9" fill="#800">
<text x="250.5" y="260.9">TITLE:</text>
<text x="379.1" y="265.6">REV:</text>
<text x="287.4" y="275.1">Company:</text>
<text x="378.7" y="275.7">Sheet: 1/1</text>
<text x="287.4" y="282.8">Date:</text>
<text x="336.4" y="282.8">Drawn By: Sayantan98</text>
</g>
<g font-size="3.2" fill="#800">
<text x="41.6" y="6.7">1</text>
<text x="110.8" y="6.7">2</text>
<text x="179.9" y="6.7">3</text>
<text x="249.1" y="6.7">4</text>
<text x="318.2" y="6.7">5</text>
<text x="4.1" y="41.8">A</text>
<text x="405.9" y="41.8">A</text>
<text x="4.1" y="110.9">B</text>
<text x="405.9" y="110.9">B</text>
<text x="4.1" y="180.1">C</text>
<text x="405.9" y="180.1">C</text>
<text x="4.1" y="249.2">D</text>
<text x="405.9" y="249.2">D</text>
<text x="41.6" y="287.5">1</text>
<text x="110.8" y="287.5">2</text>
<text x="179.9" y="287.5">3</text>
<text x="249.1" y="287.5">4</text>
<text x="318.2" y="287.5">5</text>
</g>
<g font-size="3.2" fill="#000080">
<text x="299.6" y="19.3">INTAKE</text>
<text x="384.3" y="19.3">PUMP1</text>
<text x="181.3" y="29.5">AMS1117-3.3</text>
<text x="181.3" y="26.3">U2</text>
<text x="35.3" y="35.2">C2</text>
<text x="65.3" y="33.4">C1</text>
<text x="84.3" y="31.7">U1</text>
<text x="268.6" y="34.8">B5819W</text>
<text x="276.7" y="31.7">D4</text>
<text x="353.3" y="34.8">B5819W</text>
<text x="361.4" y="31.6">D5</text>
<text x="35.3" y="38.4">10uF</text>
<text x="48" y="40.1">10k</text>
<text x="48" y="37">R1</text>
<text x="65.3" y="36.6">10uF</text>
<text x="155.2" y="47.5">C6</text>
<text x="167.6" y="47.6">C8</text>
<text x="211.7" y="45.8">C5</text>
<text x="224" y="45.4">10uF</text>
<text x="224" y="42.3">C4</text>
<text x="262.5" y="45.7">100</text>
<text x="262.5" y="42.5">R9</text>
<text x="347.1" y="45.7">100</text>
<text x="347.1" y="42.5">R11</text>
<text x="155.2" y="50.7">47uF</text>
<text x="167.6" y="50.7">100n</text>
<text x="211.7" y="48.9">10uF</text>
<text x="291.1" y="52.4">AO3400A</text>
<text x="291.1" y="49.2">Q5</text>
<text x="375.7" y="52.4">AO3400A</text>
<text x="375.7" y="49.2">Q6</text>
<text x="275.5" y="59.5">100k</text>
<text x="275.5" y="56.3">R8</text>
<text x="360.2" y="59.5">100k</text>
<text x="360.2" y="56.3">R10</text>
<text x="169.3" y="80.8">RST</text>
<text x="169.3" y="84">TS-1088R-02026</text>
<text x="299.6" y="86.3">PUMP2</text>
<text x="384.3" y="86.3">PUMP3</text>
<text x="169.3" y="93.2">BOOT</text>
<text x="169.3" y="96.4">TS-1088R-02026</text>
<text x="268.6" y="101.8">B5819W</text>
<text x="276.7" y="98.7">D6</text>
<text x="353.3" y="101.8">B5819W</text>
<text x="361.4" y="98.7">D7</text>
<text x="82" y="107.5">ESP32-WROOM-32E(16MB)</text>
<text x="262.5" y="112.7">100</text>
<text x="262.5" y="109.5">R12</text>
<text x="347.1" y="112.7">100</text>
<text x="347.1" y="109.5">R14</text>
<text x="30.4" y="117.2">USB</text>
<text x="139" y="118.7">C3</text>
<text x="291.1" y="119.4">AO3400A</text>
<text x="291.1" y="116.2">Q7</text>
<text x="375.7" y="119.4">AO3400A</text>
<text x="375.7" y="116.2">Q8</text>
<text x="30.4" y="120.5">TYPE-C 24PLT-H10.5</text>
<text x="139" y="121.9">100n</text>
<text x="275.5" y="123.4">R13</text>
<text x="360.2" y="123.4">R15</text>
<text x="275.5" y="126.6">100k</text>
<text x="360.2" y="126.6">100k</text>
<text x="18.1" y="137.5">5.1k</text>
<text x="23.2" y="134.2">R7</text>
<text x="139" y="135.3">CH340C</text>
<text x="139" y="132.1">U7</text>
<text x="214.8" y="134">Q1.1</text>
<text x="299.6" y="153.4">PUMP4</text>
<text x="348.9" y="155.4">R2</text>
<text x="364.5" y="154">0805G (Green)</text>
<text x="364.5" y="150.8">LED1</text>
<text x="82.1" y="160.7">R6</text>
<text x="348.9" y="158.6">30</text>
<text x="82.1" y="163.9">5.1k</text>
<text x="214.8" y="165.9">Q1.2</text>
<text x="276.7" y="165.7">D8</text>
<text x="268.6" y="168.8">B5819W</text>
<text x="348.9" y="173">R3</text>
<text x="364.5" y="171.6">0805R (Red)</text>
<text x="364.5" y="168.5">LED2</text>
<text x="262.5" y="179.7">100</text>
<text x="262.5" y="176.5">R16</text>
<text x="348.9" y="176.2">100</text>
<text x="291.1" y="183.3">Q9</text>
<text x="36.5" y="189.9">AUX1</text>
<text x="275.5" y="190.4">R17</text>
<text x="291.1" y="186.4">AO3400A</text>
<text x="348.9" y="190.7">R18</text>
<text x="364.5" y="189.3">0805W (White)</text>
<text x="364.5" y="186.1">LED3</text>
<text x="36.5" y="193">PJ-358H-B</text>
<text x="275.5" y="193.6">100k</text>
<text x="348.9" y="193.9">30</text>
<text x="201.4" y="208">R4</text>
<text x="213.8" y="208">R5</text>
<text x="36.5" y="215.9">PJ-358H-B</text>
<text x="36.5" y="212.8">AUX2</text>
<text x="125.2" y="213.3">C9</text>
<text x="137.6" y="213.3">C7</text>
<text x="170" y="213.4">U3</text>
<text x="201.4" y="211.2">10k</text>
<text x="213.8" y="211.2">10k</text>
<text x="71.7" y="221" transform="rotate(-90 71.7 221)">1M</text>
<text x="125.2" y="216.5">10uF</text>
<text x="137.6" y="216.5">100n</text>
<text x="170" y="216.5">AHT20</text>
<text x="352.7" y="225.2">5.8 ZSGT</text>
<text x="352.7" y="222">SW1</text>
<text x="267.2" y="231.1">DIST</text>
<text x="393.3" y="232.8">C10</text>
<text x="36.5" y="238.8">PJ-358H-B</text>
<text x="36.5" y="235.7">AUX3</text>
<text x="393.3" y="235.9">10uF</text>
<text x="36.5" y="261.8">PJ-358H-B</text>
<text x="36.5" y="258.6">AUX4</text>
</g>
<g font-size="3.2" fill="#00f">
<text x="297.7" y="28.4">1</text>
<text x="306.6" y="25" transform="rotate(-90 306.6 25)">5</text>
<text x="308.3" y="28.5" transform="rotate(-90 308.3 28.5)">5</text>
<text x="382.3" y="28.4">1</text>
<text x="391.2" y="25" transform="rotate(-90 391.2 25)">5</text>
<text x="393" y="28.5" transform="rotate(-90 393 28.5)">5</text>
<text x="100.2" y="30.5" transform="rotate(-90 100.2 30.5)">39</text>
<text x="188.6" y="35.5">VIN</text>
<text x="196" y="33.7">3</text>
<text x="297.7" y="31.9">2</text>
<text x="301.2" y="30.2">1</text>
<text x="301.2" y="33.7">2</text>
<text x="308.3" y="34.5" transform="rotate(-90 308.3 34.5)">4</text>
<text x="382.3" y="31.9">2</text>
<text x="385.8" y="30.2">1</text>
<text x="385.8" y="33.7">2</text>
<text x="393" y="34.5" transform="rotate(-90 393 34.5)">4</text>
<text x="80.7" y="39">2</text>
<text x="84.2" y="40.7">3V3</text>
<text x="101.6" y="40.3" transform="rotate(-90 101.6 40.3)">GND</text>
<text x="109" y="40.7">IO23</text>
<text x="118.4" y="39">37</text>
<text x="168.9" y="37.2">4</text>
<text x="172.4" y="39">VOUT</text>
<text x="185.5" y="39">VOUT</text>
<text x="196" y="37.2">2</text>
<text x="306.6" y="38" transform="rotate(-90 306.6 38)">4</text>
<text x="391.2" y="38" transform="rotate(-90 391.2 38)">4</text>
<text x="80.7" y="42.5">3</text>
<text x="84.2" y="44.3">EN</text>
<text x="108.3" y="47.8">TXD0</text>
<text x="109" y="44.3">IO22</text>
<text x="118.4" y="42.5">36</text>
<text x="118.4" y="46">35</text>
<text x="80.7" y="53.1">6</text>
<text x="80.7" y="49.6">5</text>
<text x="84.2" y="51.3">SENSOR_VN</text>
<text x="108" y="51.3">RXD0</text>
<text x="118.4" y="49.6">34</text>
<text x="118.4" y="53.1">33</text>
<text x="80.7" y="56.6">7</text>
<text x="84.2" y="58.4">IO35</text>
<text x="84.2" y="54.9">IO34</text>
<text x="109" y="54.9">IO21</text>
<text x="112.3" y="58.4">NC</text>
<text x="118.4" y="56.6">32</text>
<text x="80.7" y="63.7">9</text>
<text x="80.7" y="60.1">8</text>
<text x="84.2" y="65.4">IO33</text>
<text x="84.2" y="61.9">IO32</text>
<text x="109" y="61.9">IO19</text>
<text x="109" y="65.4">IO18</text>
<text x="118.4" y="60.1">31</text>
<text x="118.4" y="63.7">30</text>
<text x="78.7" y="70.7">11</text>
<text x="78.7" y="67.2">10</text>
<text x="84.2" y="69">IO25</text>
<text x="111" y="69">IO5</text>
<text x="118.4" y="67.2">29</text>
<text x="118.4" y="70.7">28</text>
<text x="78.7" y="77.8">13</text>
<text x="78.7" y="74.3">12</text>
<text x="84.2" y="76">IO27</text>
<text x="84.2" y="72.5">IO26</text>
<text x="109" y="72.5">IO17</text>
<text x="109" y="76">IO16</text>
<text x="118.4" y="74.3">27</text>
<text x="118.4" y="77.8">26</text>
<text x="78.7" y="81.3">14</text>
<text x="84.2" y="83.1">IO12</text>
<text x="84.2" y="79.6">IO14</text>
<text x="111" y="79.6">IO4</text>
<text x="111" y="83.1">IO0</text>
<text x="118.4" y="81.3">25</text>
<text x="78.7" y="88.4">16</text>
<text x="111" y="86.6">IO2</text>
<text x="118.4" y="84.8">24</text>
<text x="118.4" y="88.4">23</text>
<text x="167.3" y="88.4">1</text>
<text x="176.4" y="88.4">2</text>
<text x="78.7" y="95.4">18</text>
<text x="78.7" y="91.9">17</text>
<text x="84.2" y="93.7">NC</text>
<text x="84.2" y="90.1">IO13</text>
<text x="109" y="90.1">IO15</text>
<text x="112.3" y="93.7">NC</text>
<text x="118.4" y="91.9">22</text>
<text x="118.4" y="95.4">21</text>
<text x="297.7" y="95.4">1</text>
<text x="306.6" y="92.1" transform="rotate(-90 306.6 92.1)">5</text>
<text x="308.3" y="95.6" transform="rotate(-90 308.3 95.6)">5</text>
<text x="382.3" y="95.4">1</text>
<text x="391.2" y="92.1" transform="rotate(-90 391.2 92.1)">5</text>
<text x="393" y="95.6" transform="rotate(-90 393 95.6)">5</text>
<text x="78.7" y="99">19</text>
<text x="84.2" y="100.7">NC</text>
<text x="84.2" y="97.2">NC</text>
<text x="112.3" y="97.2">NC</text>
<text x="112.3" y="100.7">NC</text>
<text x="118.4" y="99">20</text>
<text x="167.3" y="100.7">1</text>
<text x="176.4" y="100.7">2</text>
<text x="297.7" y="99">2</text>
<text x="301.2" y="97.2">1</text>
<text x="301.2" y="100.7">2</text>
<text x="308.3" y="101.5" transform="rotate(-90 308.3 101.5)">4</text>
<text x="382.3" y="99">2</text>
<text x="385.8" y="97.2">1</text>
<text x="385.8" y="100.7">2</text>
<text x="393" y="101.5" transform="rotate(-90 393 101.5)">4</text>
<text x="306.6" y="105" transform="rotate(-90 306.6 105)">4</text>
<text x="391.2" y="105" transform="rotate(-90 391.2 105)">4</text>
<text x="50.8" y="125.8" transform="rotate(-90 50.8 125.8)">2</text>
<text x="57.9" y="125.8" transform="rotate(-90 57.9 125.8)">3</text>
<text x="213.1" y="123.6" transform="rotate(-90 213.1 123.6)">6</text>
<text x="32.7" y="128.9">B1</text>
<text x="38.3" y="130.7">GND</text>
<text x="63.7" y="130.7">GND</text>
<text x="72.5" y="128.9">A12</text>
<text x="32.7" y="132.5">B2</text>
<text x="32.7" y="136">B3</text>
<text x="38.3" y="134.2">SSTXp2</text>
<text x="38.3" y="137.8">SSTXn2</text>
<text x="58.3" y="137.8">SSRXn2</text>
<text x="58.3" y="134.2">SSRXp2</text>
<text x="72.5" y="136">A10</text>
<text x="72.5" y="132.5">A11</text>
<text x="195.2" y="132.5">2</text>
<text x="32.7" y="139.5">B4</text>
<text x="32.7" y="143.1">B5</text>
<text x="38.3" y="141.3">VBUS</text>
<text x="62.2" y="141.3">VBUS</text>
<text x="72.5" y="143.1">A8</text>
<text x="72.5" y="139.5">A9</text>
<text x="126.7" y="143.1">2</text>
<text x="126.7" y="139.5">1</text>
<text x="131.2" y="140.9">GND</text>
<text x="151.7" y="143.1">15</text>
<text x="32.7" y="146.6">B6</text>
<text x="38.3" y="144.8">CC2</text>
<text x="38.3" y="148.3">Dp2</text>
<text x="62.3" y="144.8">SBU1</text>
<text x="64.5" y="148.3">Dn1</text>
<text x="72.5" y="146.6">A7</text>
<text x="126.7" y="146.6">3</text>
<text x="131.2" y="148">RXD</text>
<text x="131.2" y="144.5">TXD</text>
<text x="142.1" y="148">RTS#</text>
<text x="142.7" y="144.5">R232</text>
<text x="151.7" y="146.6">14</text>
<text x="213.1" y="144" transform="rotate(-90 213.1 144)">1</text>
<text x="32.7" y="150.1">B7</text>
<text x="32.7" y="153.6">B8</text>
<text x="38.3" y="151.9">Dn2</text>
<text x="38.3" y="155.4">SBU2</text>
<text x="64.6" y="155.4">CC1</text>
<text x="64.6" y="151.9">Dp1</text>
<text x="72.5" y="153.6">A5</text>
<text x="72.5" y="150.1">A6</text>
<text x="126.7" y="153.6">5</text>
<text x="126.7" y="150.1">4</text>
<text x="131.2" y="155">D+</text>
<text x="131.2" y="151.5">V3</text>
<text x="141.3" y="155">DCD#</text>
<text x="141.8" y="151.5">DTR#</text>
<text x="151.7" y="150.1">13</text>
<text x="151.7" y="153.6">12</text>
<text x="213.1" y="155.4" transform="rotate(-90 213.1 155.4)">4</text>
<text x="30.7" y="160.7">B10</text>
<text x="32.7" y="157.2">B9</text>
<text x="38.3" y="158.9">VBUS</text>
<text x="62.2" y="158.9">VBUS</text>
<text x="72.5" y="160.7">A3</text>
<text x="72.5" y="157.2">A4</text>
<text x="126.7" y="160.7">7</text>
<text x="126.7" y="157.2">6</text>
<text x="131.2" y="158.6">D-</text>
<text x="144.9" y="158.6">RI#</text>
<text x="151.7" y="157.2">11</text>
<text x="151.7" y="160.7">10</text>
<text x="306.6" y="159.1" transform="rotate(-90 306.6 159.1)">5</text>
<text x="30.7" y="164.2">B11</text>
<text x="30.7" y="167.7">B12</text>
<text x="38.3" y="162.5">SSRXn1</text>
<text x="38.3" y="166">SSRXp1</text>
<text x="58.5" y="162.5">SSTXn1</text>
<text x="58.6" y="166">SSTXp1</text>
<text x="72.5" y="167.7">A1</text>
<text x="72.5" y="164.2">A2</text>
<text x="126.7" y="164.2">8</text>
<text x="131.2" y="165.6">NC.</text>
<text x="131.2" y="162.1">NC.</text>
<text x="141.6" y="162.1">DSR#</text>
<text x="142.1" y="165.6">CTS#</text>
<text x="153.5" y="164.2">9</text>
<text x="195.2" y="164.2">5</text>
<text x="297.7" y="162.5">1</text>
<text x="297.7" y="166">2</text>
<text x="301.2" y="164.2">1</text>
<text x="301.2" y="167.7">2</text>
<text x="308.3" y="162.6" transform="rotate(-90 308.3 162.6)">5</text>
<text x="38.3" y="169.5">GND</text>
<text x="50.8" y="173.6" transform="rotate(-90 50.8 173.6)">1</text>
<text x="57.9" y="173.6" transform="rotate(-90 57.9 173.6)">4</text>
<text x="63.7" y="169.5">GND</text>
<text x="306.6" y="172.1" transform="rotate(-90 306.6 172.1)">4</text>
<text x="308.3" y="168.6" transform="rotate(-90 308.3 168.6)">4</text>
<text x="213.1" y="175.8" transform="rotate(-90 213.1 175.8)">3</text>
<text x="33.3" y="197.7">4</text>
<text x="33.3" y="194.2">5</text>
<text x="33.3" y="201.3">3</text>
<text x="158.4" y="203.2" transform="rotate(-90 158.4 203.2)">1</text>
<text x="165.5" y="203.2" transform="rotate(-90 165.5 203.2)">3</text>
<text x="33.3" y="204.8">2</text>
<text x="33.3" y="208.3">1</text>
<text x="160.2" y="209.3" transform="rotate(-90 160.2 209.3)">NC</text>
<text x="33.3" y="220.7">4</text>
<text x="33.3" y="217.1">5</text>
<text x="160.2" y="219.7" transform="rotate(-90 160.2 219.7)">NC</text>
<text x="167.2" y="219.7" transform="rotate(-90 167.2 219.7)">SDA SCL</text>
<text x="33.3" y="227.7">2</text>
<text x="33.3" y="224.2">3</text>
<text x="158.4" y="223.2" transform="rotate(-90 158.4 223.2)">6</text>
<text x="165.5" y="223.2" transform="rotate(-90 165.5 223.2)">4</text>
<text x="253.6" y="226">3</text>
<text x="257.1" y="227.7">3</text>
<text x="264.2" y="222.6" transform="rotate(-90 264.2 222.6)">4</text>
<text x="266" y="226.1" transform="rotate(-90 266 226.1)">4</text>
<text x="33.3" y="231.2">1</text>
<text x="253.6" y="233">1</text>
<text x="253.6" y="229.5">2</text>
<text x="257.1" y="231.2">2</text>
<text x="347.2" y="233">5</text>
<text x="347.2" y="229.5">4</text>
<text x="363.4" y="229.5">1</text>
<text x="363.4" y="233">2</text>
<text x="257.1" y="234.8">1</text>
<text x="264.2" y="239.1" transform="rotate(-90 264.2 239.1)">5</text>
<text x="266" y="235.6" transform="rotate(-90 266 235.6)">5</text>
<text x="347.2" y="236.5">6</text>
<text x="363.4" y="236.5">3</text>
<text x="33.3" y="243.6">4</text>
<text x="33.3" y="240.1">5</text>
<text x="33.3" y="250.6">2</text>
<text x="33.3" y="247.1">3</text>
<text x="33.3" y="254.2">1</text>
<text x="33.3" y="263">5</text>
<text x="33.3" y="266.5">4</text>
<text x="33.3" y="273.6">2</text>
<text x="33.3" y="270.1">3</text>
<text x="33.3" y="277.1">1</text>
</g>
<g font-size="3.2">
<text x="80.7" y="35.5">1</text>
<text x="118.4" y="35.5">38</text>
<text x="84.2" y="37.2">GND</text>
<text x="109.6" y="37.2">GND</text>
<text x="196" y="40.7">1</text>
<text x="187.2" y="42.5">GND</text>
<text x="78.7" y="84.8">15</text>
<text x="84.2" y="86.6">GND</text>
<text x="163.7" y="219.7" transform="rotate(-90 163.7 219.7)">GND VDD</text>
<text x="161.9" y="223.2" transform="rotate(-90 161.9 223.2)">5</text>
</g>
<g font-size="3.2" fill="#f00">
<text x="80.7" y="46">4</text>
<text x="84.2" y="47.8">SENSOR_VP</text>
<text x="144.4" y="140.9">VCC</text>
<text x="151.7" y="139.5">16</text>
<text x="161.9" y="203.2" transform="rotate(-90 161.9 203.2)">2</text>
</g>
</svg>
